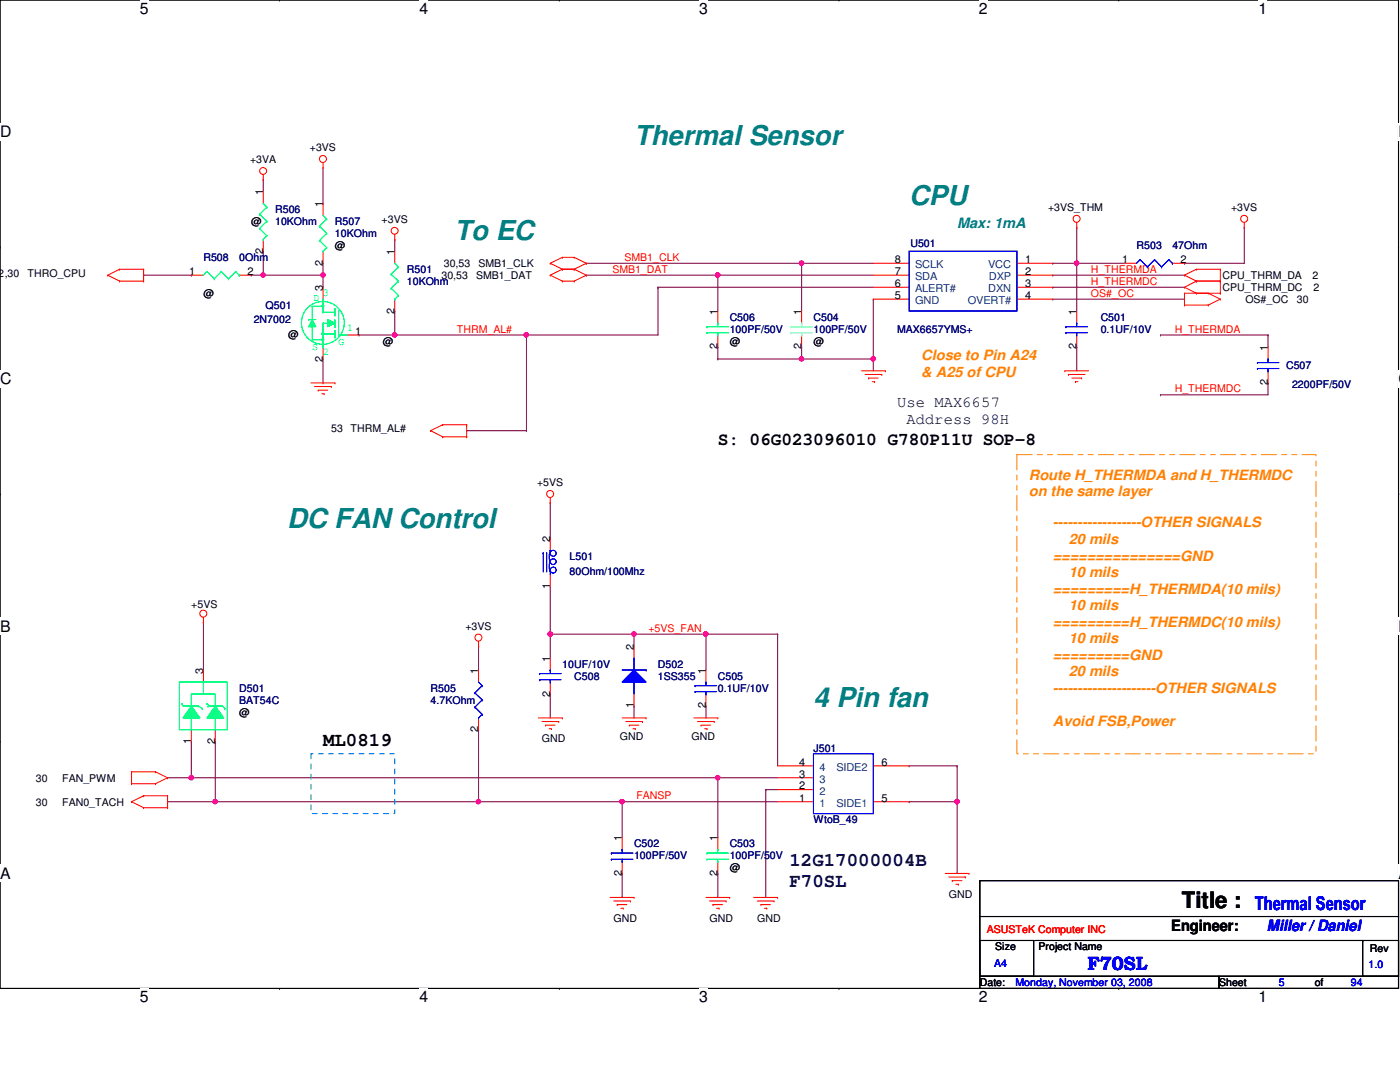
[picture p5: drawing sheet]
<svg xmlns="http://www.w3.org/2000/svg" width="279mm" height="216mm" viewBox="0 0 279 216" stroke-linecap="round" stroke-linejoin="round" font-family="sans-serif">
<path d="M0 0h279.1v197.2h-279.1z" fill="none" stroke="#000" stroke-width=".21"/>
<g fill="#fff">
<path d="M27.9 0h1.7v3.5h-1.7z"/>
<path d="M27.9 197.2h1.7v3.5h-1.7z"/>
</g>
<path d="M55.8 0h.1M55.8 197.2h.1" fill="none" stroke="#000" stroke-width=".21"/>
<g fill="#fff">
<path d="M83.7 0h1.7v3.5h-1.7z"/>
<path d="M83.7 197.2h1.7v3.5h-1.7z"/>
</g>
<path d="M111.6 0h.1M111.6 197.2h.1" fill="none" stroke="#000" stroke-width=".21"/>
<g fill="#fff">
<path d="M139.5 0h1.8v3.5h-1.8z"/>
<path d="M139.5 197.2h1.8v3.5h-1.8z"/>
</g>
<path d="M167.4 0h.1M167.4 197.2h.1" fill="none" stroke="#000" stroke-width=".21"/>
<g fill="#fff">
<path d="M195.3 0h1.8v3.5h-1.8z"/>
<path d="M195.3 197.2h1.8v3.5h-1.8z"/>
</g>
<path d="M223.3 0h.1M223.3 197.2h.1" fill="none" stroke="#000" stroke-width=".21"/>
<g fill="#fff">
<path d="M251.2 0h1.7v3.5h-1.7z"/>
<path d="M251.2 197.2h1.7v3.5h-1.7z"/>
<path d="M0 24.6h2.2v3.5h-2.2z"/>
<path d="M279.1 24.6h.3v3.5h-.3z"/>
<path d="M0 73.9h2.2v3.5h-2.2z"/>
<path d="M279.1 73.9h.3v3.5h-.3z"/>
</g>
<path d="M0 49.3h.1M279.1 49.3h.1" fill="none" stroke="#000" stroke-width=".21"/>
<g fill="#fff">
<path d="M0 123.2h2.1v3.5h-2.1z"/>
<path d="M279.1 123.2h.3v3.5h-.3z"/>
</g>
<path d="M0 98.6h.1M279.1 98.6h.1" fill="none" stroke="#000" stroke-width=".21"/>
<path d="M0 98.6h.1M279.1 98.6h.1" fill="none" stroke="#000" stroke-width=".2"/>
<g fill="#fff">
<path d="M0 172.6h2.1v3.4h-2.1z"/>
<path d="M279.1 172.6h.3v3.4h-.3z"/>
</g>
<path d="M0 147.9h.1M279.1 147.9h.1" fill="none" stroke="#000" stroke-width=".21"/>
<path d="M78.8 47.8h.1M78.8 47.8v2.3M210.1 57.3h.1M210.1 57.3h26.3M78.8 62.1h.1M78.8 62.1v4.7M174.3 71.6h.1M174.3 71.6v2.4M140.9 126.5h.1M140.9 126.5v7.2M140.9 140.9h.1M140.9 140.9v2.4" fill="none" stroke="#800040" stroke-width=".21"/>
<circle cx="174.3" cy="71.6" r=".45" fill="#f0f"/>
<circle cx="174.3" cy="71.6" r=".45" fill="none" stroke="#f0f" stroke-width=".21"/>
<path d="M160 71.6h.1M160 71.6h14.3" fill="none" stroke="#800040" stroke-width=".21"/>
<circle cx="159.9" cy="71.6" r=".45" fill="#f0f"/>
<circle cx="159.9" cy="71.6" r=".45" fill="none" stroke="#f0f" stroke-width=".21"/>
<path d="M52.5 54.9h.1M52.5 54.9h12" fill="none" stroke="#800040" stroke-width=".21"/>
<circle cx="52.5" cy="54.9" r=".45" fill="#f0f"/>
<circle cx="52.5" cy="54.9" r=".45" fill="none" stroke="#f0f" stroke-width=".21"/>
<path d="M160 52.5h.1M160 52.5v9.6M160 52.5h14.3M214.9 69.3h.1M214.9 69.3v4.7" fill="none" stroke="#800040" stroke-width=".21"/>
<circle cx="159.9" cy="52.5" r=".45" fill="#f0f"/>
<circle cx="159.9" cy="52.5" r=".45" fill="none" stroke="#f0f" stroke-width=".21"/>
<path d="M214.9 52.5h.1M214.9 52.5v9.6M236.4 52.5h.1M248.3 45.4h.1M248.3 45.4v7.1h-11.9M143.3 69.3h.1M143.3 69.3v2.3M160 69.3h.1M160 69.3v2.3" fill="none" stroke="#800040" stroke-width=".21"/>
<circle cx="214.9" cy="52.5" r=".45" fill="#f0f"/>
<circle cx="214.9" cy="52.5" r=".45" fill="none" stroke="#f0f" stroke-width=".21"/>
<g fill="none" stroke="#800040" stroke-width=".21">
<path d="M52.5 35.8h.1M52.5 35.8v2.4M52.5 50.1h.1M52.5 50.1v4.8M131.3 57.3h.1M131.3 57.3v9.5M253.1 66.8h.1M253.1 76.4h.1M253.1 66.8v2.5M253.1 76.4v2.4M40.6 124.2h.1M40.6 124.2v9.5"/>
<path d="M126.5 126.5h.1M126.5 126.5v2.4M140.9 126.5h.1M140.9 126.5h14.3M38.2 148h.1M38.2 148v7.2M43 148h.1M43 148v12M126.5 140.9h.1M126.5 140.9v2.4"/>
</g>
<circle cx="140.8" cy="126.5" r=".46" fill="#f0f"/>
<circle cx="140.8" cy="126.5" r=".46" fill="none" stroke="#f0f" stroke-width=".21"/>
<path d="M181.4 152.8h.1M181.4 160h.1M181.4 152.8h9.6M181.4 160h9.6M191 160h.1M191 160v14.3" fill="none" stroke="#800040" stroke-width=".21"/>
<circle cx="191" cy="160" r=".45" fill="#f0f"/>
<circle cx="191" cy="160" r=".45" fill="none" stroke="#f0f" stroke-width=".21"/>
<path d="M143.3 155.2h.1M143.3 155.2h11.9M152.8 157.6h.1M152.8 157.6h2.4M152.8 157.6v21.5" fill="none" stroke="#800040" stroke-width=".21"/>
<circle cx="143.2" cy="155.2" r=".45" fill="#f0f"/>
<circle cx="143.2" cy="155.2" r=".45" fill="none" stroke="#f0f" stroke-width=".21"/>
<path d="M143.3 54.9h.1M143.3 54.9h31M210.1 54.9h.1M210.1 54.9h26.3M155.2 126.5h.1M155.2 126.5v26.3M143.3 155.2h.1M143.3 155.2v11.9M143.3 174.3h.1M143.3 174.3v4.8" fill="none" stroke="#800040" stroke-width=".21"/>
<circle cx="143.2" cy="54.9" r=".45" fill="#f0f"/>
<circle cx="143.2" cy="54.9" r=".45" fill="none" stroke="#f0f" stroke-width=".21"/>
<g fill="none" stroke="#800040" stroke-width=".21">
<path d="M131.3 57.3h.1M131.3 57.3h43M214.9 52.5h.1M214.9 52.5h9.6M95.5 128.9h.1M95.5 128.9v4.8M109.8 126.5h.1M109.8 126.5v4.8M95.5 145.6h.1M95.5 145.6v14.4M124.2 160h.1M124.2 160h31"/>
<path d="M124.2 174.3h.1M124.2 174.3v4.8"/>
</g>
<circle cx="124.1" cy="160" r=".45" fill="#f0f"/>
<circle cx="124.1" cy="160" r=".45" fill="none" stroke="#f0f" stroke-width=".21"/>
<path d="M143.3 54.9h.1M143.3 54.9v7.2M105.1 66.8h.1M105.1 66.8h26.2M231.6 78.8h.1M231.6 66.8h.1M231.6 78.8h21.5M231.6 66.8h21.5M109.8 138.5h.1M109.8 138.5v4.8M124.2 160h.1M124.2 160v7.1" fill="none" stroke="#800040" stroke-width=".21"/>
<circle cx="105" cy="66.8" r=".46" fill="#f0f"/>
<circle cx="105" cy="66.8" r=".46" fill="none" stroke="#f0f" stroke-width=".21"/>
<path d="M126.5 126.5h.1M126.5 126.5h14.4" fill="none" stroke="#800040" stroke-width=".21"/>
<circle cx="126.5" cy="126.5" r=".45" fill="#f0f"/>
<circle cx="126.5" cy="126.5" r=".45" fill="none" stroke="#f0f" stroke-width=".21"/>
<path d="M43 160h.1M43 160h52.5M191 152.8h.1M191 152.8v7.2" fill="none" stroke="#800040" stroke-width=".21"/>
<circle cx="42.9" cy="160" r=".45" fill="#f0f"/>
<circle cx="42.9" cy="160" r=".45" fill="none" stroke="#f0f" stroke-width=".21"/>
<path d="M38.2 155.2h.1M38.2 155.2h105.1" fill="none" stroke="#800040" stroke-width=".21"/>
<circle cx="38.2" cy="155.2" r=".46" fill="#f0f"/>
<circle cx="38.2" cy="155.2" r=".46" fill="none" stroke="#f0f" stroke-width=".21"/>
<path d="M109.8 126.5h.1M109.8 126.5h16.7M33.4 160h.1M33.4 160h9.6M95.5 160h.1M95.5 160h28.7" fill="none" stroke="#800040" stroke-width=".21"/>
<circle cx="95.5" cy="160" r=".45" fill="#f0f"/>
<circle cx="95.5" cy="160" r=".45" fill="none" stroke="#f0f" stroke-width=".21"/>
<g fill="none" stroke="#800040" stroke-width=".21">
<path d="M117 52.5h.1M117 54.9h.1M117 52.5h43M117 54.9h26.3M174.3 59.7h.1M174.3 59.7v11.9M210.1 52.5h.1M210.1 59.7h.1M210.1 59.7h26.3M214.9 45.4h.1M214.9 45.4v7.1h-4.8M78.8 66.8h.1"/>
<path d="M78.8 66.8h26.3M105.1 66.8h.1M105.1 66.8v19.1M143.3 71.6h.1M143.3 71.6h16.7M93.1 85.9h12M105.1 85.9h.1M33.4 155.2h.1M33.4 155.2h4.8"/>
</g>
<circle cx="78.8" cy="66.8" r=".45" fill="#f0f"/>
<circle cx="78.8" cy="66.8" r=".45" fill="none" stroke="#f0f" stroke-width=".21"/>
<path d="M64.5 54.9h.1M64.5 52.5v2.4M64.5 76.4h.1M64.5 71.6v4.8M71.6 66.8h.1M71.6 66.8h7.2" fill="none" stroke="#800040" stroke-width=".21"/>
<circle cx="64.4" cy="54.9" r=".45" fill="#f0f"/>
<circle cx="64.4" cy="54.9" r=".45" fill="none" stroke="#f0f" stroke-width=".21"/>
<path d="M64.5 33.4v7.2M28.7 54.9h9.5M38.2 54.9h.1M50.1 54.9h.1M50.1 54.9h2.4M64.5 40.6h.1M64.5 57.3h.1M64.5 54.9v2.4M109.8 107.4h.1M109.8 100.3v7.1M109.8 117v9.5M109.8 126.5h.1" fill="none" stroke="#800040" stroke-width=".21"/>
<circle cx="109.8" cy="126.5" r=".46" fill="#f0f"/>
<circle cx="109.8" cy="126.5" r=".46" fill="none" stroke="#f0f" stroke-width=".21"/>
<g fill="none" stroke="#f00" stroke-width=".21">
<path d="M52.5 35.8h.1M52.5 34.8v1M52.5 38.2v2.4M64.5 33.4h.1M64.5 32.5v.9M21.5 54.9h.1M21.5 54.9l2.4 1.2M23.9 56.1h.1M23.9 53.7h.1M23.9 56.1h4.8M23.9 53.7h4.8M23.9 53.7l-2.4 1.2"/>
<path d="M28.7 56.1h.1M28.7 53.7h.1M28.7 53.7v2.4M52.5 47.8v2.3M78.8 47.8h.1M78.8 46.8v1M109.8 52.5h.1M109.8 54.9h.1M109.8 52.5l2.4 1.2M109.8 54.9l2.4 1.2M112.2 51.4h.1M112.2 53.7h.1"/>
<path d="M112.2 56.1h.1M112.2 56.1h2.4M112.2 53.7h2.4M112.2 51.4l-2.4 1.1M112.2 51.4h2.4M112.2 53.7l-2.4 1.2M114.6 51.4h.1M114.6 53.7h.1M114.6 56.1h.1M114.6 51.4l2.4 1.1M114.6 53.7l2.4 1.2M117 52.5h.1"/>
<path d="M117 54.9h.1M117 52.5l-2.4 1.2M117 54.9l-2.4 1.2M174.3 52.5h7.1M174.3 54.9h7.1M174.3 57.3h7.1M174.3 59.7h7.1M202.9 52.5h7.2M202.9 54.9h7.2M202.9 57.3h7.2M202.9 59.7h7.2M214.9 45.4h.1"/>
<path d="M214.9 44.4v1M224.5 52.5h2.3M234 52.5h2.4M236.4 57.3h.1M236.4 54.9h.1M236.4 58.5h.1M236.4 57.3l2.4 1.2M236.4 58.5h7.1M236.4 54.9l2.4 1.2M236.4 58.5v2.4M238.8 56.1h.1M238.8 58.5h.1"/>
<path d="M238.8 53.7h.1M238.8 56.1h4.7M238.8 56.1l-2.4 1.2M238.8 53.7h4.7M238.8 53.7l-2.4 1.2M241.1 58.5h.1M241.1 58.5l2.4 1.2M243.5 58.5h.1M243.5 56.1h.1M243.5 53.7h.1M243.5 59.7h.1M243.5 53.7v4.8"/>
<path d="M243.5 59.7l-2.4 1.2M248.3 45.4h.1M248.3 44.4v1M62.1 76.4h4.7M62.8 77.1h3.3M63.5 77.9h.1M63.5 77.9h1.9M64.2 78.6h.5M64.7 78.6h.1M66.1 77.1h.1M66.8 76.4h.1M143.3 62.1v2.4"/>
<path d="M143.3 66.8v2.5M171.9 74h4.8M172.6 74.7h3.4M173.4 75.4h.1M173.4 75.4h1.9M174.1 76.2h.4M174.5 76.2h.1M176 74.7h.1M176.7 74h.1M212.5 74h.1M212.5 74h4.8M213.2 74.7h.1"/>
<path d="M213.2 74.7h3.3M213.9 75.4h2M214.6 76.2h.1M214.6 76.2h.5M214.9 62.1v2.4M214.9 66.8v2.5M215.9 75.4h.1M236.4 60.9h.1M236.4 60.9h4.7M241.1 60.9h.1M253.1 69.3v2.3M253.1 74v2.4"/>
<path d="M85.9 85.9h.1M85.9 85.9l2.4 1.3M88.3 87.2h.1M88.3 84.8h.1M88.3 87.2h4.8M88.3 84.8h4.8M88.3 84.8l-2.4 1.1M93.1 87.2h.1M93.1 84.8h.1M93.1 84.8v2.4M109.8 99.3v1M109.8 100.3h.1"/>
<path d="M109.8 107.4v2.4M109.8 114.6v2.4M40.6 124.2h.1M40.6 123.2v1M95.5 128.9h.1M95.5 128v.9M95.5 133.7v2.4M109.8 131.3v2.4M109.8 136.1v2.4M126.5 128.9v2.4M126.5 138.5v2.4M140.9 133.7v2.4"/>
<path d="M140.9 138.5v2.4M26.2 156.4h.1M26.2 154h.1M26.2 160h.1M26.2 154h4.8M26.2 156.4h4.8M26.2 154v2.4M26.2 160l2.5 1.2M28.7 158.8h.1M28.7 158.8l-2.5 1.2M28.7 158.8h4.7M31 154h.1"/>
<path d="M31 156.4h.1M31 154l2.4 1.2M33.4 155.2h.1M33.4 158.8h.1M33.4 155.2l-2.4 1.2M33.4 158.8v2.4M95.5 143.3v2.3M107.4 143.3h4.8M108.2 144h3.3M108.9 144.7h.1M108.9 144.7h1.9M109.6 145.4h.5"/>
<path d="M110.1 145.4h.1M111.5 144h.1M112.2 143.3h.1M124.2 143.3h4.7M124.9 144h3.3M125.6 144.7h.1M125.6 144.7h1.9M126.3 145.4h.5M126.8 145.4h.1M128.2 144h.1M128.9 143.3h.1M138.5 143.3h4.8"/>
<path d="M139.2 144h3.3M139.9 144.7h.1M139.9 144.7h1.9M140.6 145.4h.5M141.1 145.4h.1M142.5 144h.1M143.3 143.3h.1M155.2 152.8h7.1M155.2 155.2h7.1M155.2 157.6h7.1M155.2 160h7.1M174.3 152.8h7.1"/>
<path d="M174.3 160h7.1M28.7 161.2h.1M28.7 161.2h4.7M33.4 161.2h.1M121.8 179.1h4.7M122.5 179.8h3.3M125.8 179.8h.1M126.5 179.1h.1M140.9 179.1h4.7M141.6 179.8h3.3M143.3 167.1v2.4M143.3 171.9v2.4"/>
<path d="M144.9 179.8h.1M145.6 179.1h.1M150.4 179.1h4.8M151.1 179.8h3.4M154.5 179.8h.1M155.2 179.1h.1M188.6 174.3h4.8M189.4 175h3.3M190 175.7h.1M190 175.7h2M190.8 176.4h.5M191.3 176.4h.1"/>
<path d="M192.7 175h.1M193.4 174.3h.1M123.2 180.5h.1M123.2 180.5h1.9M123.9 181.2h.5M124.4 181.2h.1M142.3 180.5h.1M142.3 180.5h1.9M143 181.2h.5M143.5 181.2h.1M151.8 180.5h.1M151.8 180.5h2"/>
<path d="M152.6 181.2h.4M153 181.2h.1"/>
<circle cx="52.5" cy="34.1" r=".69"/>
<circle cx="64.5" cy="31.7" r=".7"/>
<circle cx="78.8" cy="46.1" r=".69"/>
<circle cx="214.9" cy="43.7" r=".7"/>
<circle cx="248.3" cy="43.7" r=".7"/>
<circle cx="109.8" cy="98.6" r=".7"/>
<circle cx="40.6" cy="122.4" r=".7"/>
<circle cx="95.5" cy="127.2" r=".7"/>
</g>
<path d="M195.5 175.7h83.6v19.1h-83.6zM195.5 187.7h10.8v7.1h-10.8zM195.5 194.8h47.8v2.4h-47.8zM195.5 182.9h83.6M206.5 187.7h65.4M243.3 194.8h35.8v2.4h-35.8zM271.9 187.7h7.2v7.1h-7.2zM271.9 187.7h.1M279.1 182.9h.1" fill="none" stroke="#000" stroke-width=".21"/>
<path d="M202.9 90.7h59.7v59.7h-59.7z" fill="none" stroke="#ff8000" stroke-width=".2" stroke-dasharray="3 1 1 1 1 1"/>
<path d="M62.1 150.4h16.7v11.9h-16.7z" fill="none" stroke="#0080ff" stroke-width=".2" stroke-dasharray="1 1 1 1 1 1 1 1"/>
<g fill="none" stroke="#00ff80" stroke-width=".21">
<path d="M51.8 45.6h.1M51.8 42.8h.1M51.8 45.6l1.5 1.4M51.8 42.8l1.5 1.4M52.5 47.8h.1M52.5 40.6l.8 .7M53.3 47h.1M53.3 41.3h.1M53.3 44.2h.1M53.3 47l-.8 .8M53.3 44.2l-1.5 1.4M53.3 41.3l-1.5 1.5"/>
<path d="M141.1 65.2h.1M141.1 66.4h.1M141.1 65.2h4.3M141.1 66.4h4.3M143.3 64.5h.1M143.3 66.8h.1M143.3 64.5v.7M143.3 66.4v.4M141.1 170.2h.1M141.1 171.4h.1M141.1 170.2h4.3M141.1 171.4h4.3"/>
<path d="M143.3 169.5h.1M143.3 171.9h.1M143.3 169.5v.7M143.3 171.4v.5"/>
</g>
<g fill="none" stroke="#00f" stroke-width=".21">
<path d="M181.4 50.1h21.5v12h-21.5zM227.5 51.8h.1M227.5 51.8l1.5 1.5M227.5 51.8l-.7 .7M229 53.3h.1M230.4 51.8h.1M230.4 51.8l1.4 1.5M230.4 51.8l-1.4 1.5M231.8 53.3h.1M233.3 51.8h.1M233.3 51.8l.7 .7M233.3 51.8l-1.5 1.5"/>
<path d="M234 52.5h.1M212.7 65.2h.1M212.7 66.4h.1M212.7 65.2h4.3M212.7 66.4h4.3M214.9 64.5h.1M214.9 66.8h.1M214.9 64.5v.7M214.9 66.4v.4M251 72.3h.1M251 73.5h.1M251 72.3h4.2"/>
<path d="M251 73.5h4.2M253.1 71.6h.1M253.1 74h.1M253.1 71.6v.7M253.1 73.5v.5M108.4 110.3h.1M108.4 110.3v3.8M109.1 110.3h.1M109.1 110.3v3.8M109.7 112.2l-.1 .8 .1 .9M109.7 110.3l-.1 .8 .1 .9M109.8 113.9h.1"/>
<path d="M109.8 109.8h.1M109.8 109.8v.7M109.8 113.9v.7M94.8 138.3h.1M94.8 138.3l1.4 1.4M95.5 136.1l.7 .7M96.2 136.8h.1M96.2 139.7h.1M96.2 139.7l-1.4 1.4M96.2 136.8l-1.4 1.5M107.7 134.4h.1M107.7 135.6h.1"/>
<path d="M107.7 134.4h4.3M107.7 135.6h4.3M109.8 133.7h.1M109.8 136.1h.1M109.8 133.7v.7M109.8 135.6v.5M138.7 136.8h.1M138.7 138h.1M138.7 136.8h4.3M138.7 138h4.3M140.9 136.1h.1M140.9 138.5h.1"/>
<path d="M140.9 136.1v.7M140.9 138v.5M94.8 141.1h.1M94.8 141.1l1.4 1.4M95.5 143.3h.1M96.2 142.5h.1M96.2 142.5l-.7 .8M162.3 150.4h12v11.9h-12z"/>
<circle cx="110.4" cy="110.4" r=".59"/>
<circle cx="110.4" cy="113.7" r=".59"/>
<circle cx="110.4" cy="112.1" r=".58"/>
</g>
<path d="M126.5 133.7l2.4 2.4h-4.7z" fill="#00f"/>
<path d="M124.2 133.7h4.7M126.5 133.7l2.4 2.4h-4.7zM126.5 136.1h.1M126.5 131.3h.1M126.5 131.3v2.4M126.5 136.1v2.4M128.9 133.7h.1" fill="none" stroke="#00f" stroke-width=".21"/>
<path d="M126.5 133.7l2.4 2.4h-4.7z" fill="#00f"/>
<path d="M124.2 133.7h4.7M126.5 133.7l2.4 2.4h-4.7zM126.5 136.1h.1M126.5 131.3h.1M126.5 131.3v2.4M126.5 136.1v2.4M128.9 133.7h.1" fill="none" stroke="#00f" stroke-width=".21"/>
<path d="M38.2 54.9h2.4M47.8 54.9h2.3M40.6 133.7v2.4M38.2 145.6v2.4M43 145.6v2.4" fill="none" stroke="#f00" stroke-width=".21"/>
<g fill="none" stroke="#00ff80" stroke-width=".21">
<path d="M41.3 54.2h.1M41.3 54.2l1.5 1.4M41.3 54.2l-.7 .7M42.8 55.6h.1M44.2 54.2h.1M44.2 54.2l1.4 1.4M44.2 54.2l-1.4 1.4M45.6 55.6h.1M47 54.2h.1M47 54.2l.8 .7M47 54.2l-1.4 1.4M47.8 54.9h.1"/>
<path d="M41.5 140.9h.1M41.5 140.9h2.9M43 143.3h.1M43 143.3v2.3"/>
</g>
<path d="M43 140.9l1.7 2.4h-3.4z" fill-rule="evenodd" fill="#00ff80"/>
<path d="M43 140.9l1.7 2.4h-3.4z" fill="none" stroke="#00ff80" stroke-width=".21"/>
<path d="M38.2 140.9l1.7 2.4h-3.4z" fill-rule="evenodd" fill="#00ff80"/>
<g fill="none" stroke="#00ff80" stroke-width=".21">
<path d="M35.8 136.1h9.6v9.5h-9.6zM40.6 136.1h.1M40.6 136.1v2.4M36.3 140.4h.1M36.3 140.4l.2 .5h3.1M38.2 140.9l1.7 2.4h-3.4zM38.2 143.3h.1M38.2 140.9v-2.4h4.8v2.4M38.2 143.3v2.3M39.6 140.9h.1M39.6 140.9l.7 .5M40.3 141.4h.1"/>
<path d="M41.3 140.4h.1M41.3 140.4l.5 .5M41.5 140.9h.1M41.5 140.9h2.9l.5 .5M43 143.3h.1M43 143.3v2.3M44.9 141.4h.1"/>
</g>
<path d="M43 140.9l1.7 2.4h-3.4z" fill-rule="evenodd" fill="#00ff80"/>
<path d="M43 140.9l1.7 2.4h-3.4z" fill="none" stroke="#00ff80" stroke-width=".21"/>
<path d="M38.2 140.9l1.7 2.4h-3.4z" fill-rule="evenodd" fill="#00ff80"/>
<g fill="none" stroke="#00ff80" stroke-width=".21">
<path d="M63.8 48h.1M63.8 45.1h.1M63.8 48l1.4 1.4M63.8 45.1l1.4 1.5M64.5 50.1h.1M64.5 59.7h.1M64.5 43l.7 .7M64.5 59.7v2.6M65.2 49.4h.1M65.2 43.7h.1M65.2 46.6h.1M65.2 49.4l-.7 .7"/>
<path d="M65.2 46.6l-1.4 1.4M65.2 43.7l-1.4 1.4M78.1 57.5h.1M78.1 54.7h.1M78.1 57.5l1.4 1.5M78.1 54.7l1.4 1.4M78.8 59.7h.1M78.8 52.5l.7 .8M79.5 59h.1M79.5 53.3h.1M79.5 56.1h.1M79.5 59l-.7 .7"/>
<path d="M79.5 56.1l-1.4 1.4M79.5 53.3l-1.4 1.4M61.6 63.8h.1M61.6 63.8h1.4M62.3 61.1h.1M62.3 67.8h.1M62.3 61.1h2.2M62.3 61.1v6.7M62.3 67.8h2.2M64.5 62.3h.1M64.5 66.6h.1M64.5 69.3h.1"/>
<path d="M64.5 64.5h.1M64.5 67.8h.1M64.5 62.3h2.3M64.5 64.5v4.8M64.5 66.6h2.3M64.5 64.5h2.3M66.8 65.2h.1M66.8 61.6h.1M66.8 67.3h.1M66.8 61.6v1.4M66.8 63.8v1.4M66.8 65.9v1.4"/>
<path d="M67.6 66.8h.1M67.6 62.1h.1M67.6 66.8h1.7M67.6 62.1v4.7M35.8 136.1h9.6v9.5h-9.6zM40.6 136.1h.1M40.6 136.1v2.4M36.3 140.4h.1M36.3 140.4l.2 .5h3.1M38.2 140.9l1.7 2.4h-3.4zM38.2 143.3h.1M38.2 140.9v-2.4h4.8v2.4"/>
<path d="M38.2 143.3v2.3M39.6 140.9h.1M39.6 140.9l.7 .5M40.3 141.4h.1M41.3 140.4h.1M41.3 140.4l.5 .5M44.4 140.9l.5 .5M44.9 141.4h.1"/>
<circle cx="64.4" cy="64.4" r="4.3"/>
</g>
<path d="M64.5 40.6v2.4M64.5 50.1v2.4M64.5 57.3v2.4M78.8 50.1v2.4M78.8 59.7v2.4M64.5 69.3v2.3M69.3 66.8h2.3M160 62.1v2.4M160 66.8v2.5M124.2 167.1v2.4M124.2 171.9v2.4" fill="none" stroke="#f00" stroke-width=".21"/>
<path d="M122 170.2h.1M122 171.4h.1M122 170.2h4.3M122 171.4h4.3M124.2 169.5h.1M124.2 171.9h.1M124.2 169.5v.7M124.2 171.4v.5" fill="none" stroke="#00f" stroke-width=".21"/>
<path d="M157.8 65.2h.1M157.8 66.4h.1M157.8 65.2h4.3M157.8 66.4h4.3M160 64.5h.1M160 66.8h.1M160 64.5v.7M160 66.4v.4" fill="none" stroke="#80ff80" stroke-width=".21"/>
<path d="M64.3 60.9h.3v.3h-.3z" fill-rule="evenodd" fill="#00ff80"/>
<path d="M64.3 60.9h.3v.3h-.3z" fill="none" stroke="#00ff80" stroke-width=".21"/>
<path d="M64.3 66.4h.3v.3h-.3z" fill-rule="evenodd" fill="#00ff80"/>
<path d="M64.3 66.4h.3v.3h-.3z" fill="none" stroke="#00ff80" stroke-width=".21"/>
<path d="M64.3 67.6h.3v.3h-.3z" fill-rule="evenodd" fill="#00ff80"/>
<path d="M64.3 67.6h.3v.3h-.3z" fill="none" stroke="#00ff80" stroke-width=".21"/>
<path d="M62.3 63.8l.7 1.4h-1.4z" fill-rule="evenodd" fill="#00ff80"/>
<path d="M62.3 63.8l.7 1.4h-1.4z" fill="none" stroke="#00ff80" stroke-width=".21"/>
<path d="M65.4 63.8l1.4 .7-1.4 .7z" fill-rule="evenodd" fill="#00ff80"/>
<g fill="none" stroke="#00ff80" stroke-width=".21">
<path d="M64.5 59.7h.1M64.5 59.7v2.6M61.6 63.8h.1M61.6 63.8h1.4M62.3 61.1h.1M62.3 67.8h.1M62.3 61.1h2.2M62.3 61.1v6.7M62.3 67.8h2.2M64.5 62.3h.1M64.5 66.6h.1M64.5 69.3h.1"/>
<path d="M64.5 64.5h.1M64.5 67.8h.1M64.5 62.3h2.3M64.5 64.5v4.8M64.5 66.6h2.3M64.5 64.5h2.3M65.4 63.8l1.4 .7-1.4 .7zM66.8 65.2h.1M66.8 61.6h.1M66.8 67.3h.1M66.8 61.6v1.4M66.8 63.8v1.4"/>
<path d="M66.8 65.9v1.4M67.6 66.8h.1M67.6 62.1h.1M67.6 66.8h1.7M67.6 62.1v4.7"/>
<circle cx="64.4" cy="64.4" r="4.3"/>
</g>
<path d="M64.3 60.9h.3v.3h-.3z" fill-rule="evenodd" fill="#00ff80"/>
<path d="M64.3 60.9h.3v.3h-.3z" fill="none" stroke="#00ff80" stroke-width=".21"/>
<path d="M64.3 66.4h.3v.3h-.3z" fill-rule="evenodd" fill="#00ff80"/>
<path d="M64.3 66.4h.3v.3h-.3z" fill="none" stroke="#00ff80" stroke-width=".21"/>
<path d="M64.3 67.6h.3v.3h-.3z" fill-rule="evenodd" fill="#00ff80"/>
<path d="M64.3 67.6h.3v.3h-.3z" fill="none" stroke="#00ff80" stroke-width=".21"/>
<path d="M62.3 63.8l.7 1.4h-1.4z" fill-rule="evenodd" fill="#00ff80"/>
<path d="M62.3 63.8l.7 1.4h-1.4z" fill="none" stroke="#00ff80" stroke-width=".21"/>
<path d="M65.4 63.8l1.4 .7-1.4 .7z" fill-rule="evenodd" fill="#00ff80"/>
<path d="M65.4 63.8l1.4 .7-1.4 .7z" fill="none" stroke="#00ff80" stroke-width=".21"/>
<circle cx="174.3" cy="71.6" r=".45" fill="#f0f"/>
<circle cx="174.3" cy="71.6" r=".45" fill="none" stroke="#f0f" stroke-width=".21"/>
<circle cx="159.9" cy="71.6" r=".45" fill="#f0f"/>
<circle cx="159.9" cy="71.6" r=".45" fill="none" stroke="#f0f" stroke-width=".21"/>
<circle cx="52.5" cy="54.9" r=".45" fill="#f0f"/>
<circle cx="52.5" cy="54.9" r=".45" fill="none" stroke="#f0f" stroke-width=".21"/>
<circle cx="159.9" cy="52.5" r=".45" fill="#f0f"/>
<circle cx="159.9" cy="52.5" r=".45" fill="none" stroke="#f0f" stroke-width=".21"/>
<circle cx="214.9" cy="52.5" r=".45" fill="#f0f"/>
<circle cx="214.9" cy="52.5" r=".45" fill="none" stroke="#f0f" stroke-width=".21"/>
<circle cx="140.8" cy="126.5" r=".46" fill="#f0f"/>
<circle cx="140.8" cy="126.5" r=".46" fill="none" stroke="#f0f" stroke-width=".21"/>
<circle cx="191" cy="160" r=".45" fill="#f0f"/>
<circle cx="191" cy="160" r=".45" fill="none" stroke="#f0f" stroke-width=".21"/>
<circle cx="143.2" cy="155.2" r=".45" fill="#f0f"/>
<circle cx="143.2" cy="155.2" r=".45" fill="none" stroke="#f0f" stroke-width=".21"/>
<circle cx="143.2" cy="54.9" r=".45" fill="#f0f"/>
<circle cx="143.2" cy="54.9" r=".45" fill="none" stroke="#f0f" stroke-width=".21"/>
<circle cx="124.1" cy="160" r=".45" fill="#f0f"/>
<circle cx="124.1" cy="160" r=".45" fill="none" stroke="#f0f" stroke-width=".21"/>
<circle cx="105" cy="66.8" r=".46" fill="#f0f"/>
<circle cx="105" cy="66.8" r=".46" fill="none" stroke="#f0f" stroke-width=".21"/>
<circle cx="126.5" cy="126.5" r=".45" fill="#f0f"/>
<circle cx="126.5" cy="126.5" r=".45" fill="none" stroke="#f0f" stroke-width=".21"/>
<circle cx="42.9" cy="160" r=".45" fill="#f0f"/>
<circle cx="42.9" cy="160" r=".45" fill="none" stroke="#f0f" stroke-width=".21"/>
<circle cx="38.2" cy="155.2" r=".46" fill="#f0f"/>
<circle cx="38.2" cy="155.2" r=".46" fill="none" stroke="#f0f" stroke-width=".21"/>
<circle cx="95.5" cy="160" r=".45" fill="#f0f"/>
<circle cx="95.5" cy="160" r=".45" fill="none" stroke="#f0f" stroke-width=".21"/>
<circle cx="78.8" cy="66.8" r=".45" fill="#f0f"/>
<circle cx="78.8" cy="66.8" r=".45" fill="none" stroke="#f0f" stroke-width=".21"/>
<circle cx="64.4" cy="54.9" r=".45" fill="#f0f"/>
<circle cx="64.4" cy="54.9" r=".45" fill="none" stroke="#f0f" stroke-width=".21"/>
<circle cx="109.8" cy="126.5" r=".46" fill="#f0f"/>
<circle cx="109.8" cy="126.5" r=".46" fill="none" stroke="#f0f" stroke-width=".21"/>
<g font-size="5.5" fill="#008080">
<text x="126.5" y="28.9">Thermal Sensor</text>
<text x="181.4" y="40.8">CPU</text>
<text x="90.7" y="48">To EC</text>
<text x="57.3" y="105.3">DC FAN Control</text>
<text x="162.3" y="141.1">4 Pin fan</text>
</g>
<text font-size="4.5" x="235.9" y="181.1">Title :</text>
<text font-size="3.8" x="64.5" y="148.8">ML0819</text>
<g font-size="3.8" fill="#000040">
<text x="157.6" y="172.7">12G17000004B</text>
<text x="157.6" y="177.1">F70SL</text>
</g>
<g font-size="3.8" fill="#00f">
<text x="250.4" y="181.7">Thermal Sensor</text>
<text x="217" y="193.6">F70SL</text>
</g>
<text font-size="3.6" x="143.3" y="88.9">S: 06G023096010 G780P11U SOP-8</text>
<g font-size="3.1">
<text x="27.9" y="2.8">5</text>
<text x="83.7" y="2.8">4</text>
<text x="139.5" y="2.8">3</text>
<text x="195.3" y="2.8">2</text>
<text x="251.2" y="2.8">1</text>
<text x="0" y="27.4">D</text>
<text x="279.1" y="27.4">D</text>
<text x="0" y="76.7">C</text>
<text x="279.1" y="76.7">C</text>
<text x="179.1" y="81.2">Use MAX6657</text>
<text x="180.9" y="84.5">Address 98H</text>
<text x="0" y="126">B</text>
<text x="279.1" y="126">B</text>
<text x="0" y="175.3">A</text>
<text x="279.1" y="175.3">A</text>
<text x="233.8" y="185.8">Engineer:</text>
<text x="27.9" y="200">5</text>
<text x="83.7" y="200">4</text>
<text x="139.5" y="200">3</text>
<text x="195.3" y="200">2</text>
<text x="251.2" y="200">1</text>
</g>
<text font-size="3.1" fill="#00f" x="252.9" y="185.7">Miller / Daniel</text>
<text font-size="2.8" fill="#008080" x="191" y="45.6">Max: 1mA</text>
<g font-size="2.8" fill="#ff8000">
<text x="183.9" y="71.8">Close to Pin A24</text>
<text x="183.9" y="75.1">&amp; A25 of CPU</text>
<text x="205.3" y="95.7">Route H_THERMDA and H_THERMDC</text>
<text x="205.3" y="99">on the same layer</text>
<text x="210.1" y="105.2">------------------OTHER SIGNALS</text>
<text x="210.1" y="111.8">===============GND</text>
<text x="213.3" y="108.5">20 mils</text>
<text x="210.1" y="118.4">=========H_THERMDA(10 mils)</text>
<text x="213.3" y="115.1">10 mils</text>
<text x="210.1" y="125.1">=========H_THERMDC(10 mils)</text>
<text x="213.3" y="121.8">10 mils</text>
<text x="210.1" y="131.7">=========GND</text>
<text x="213.3" y="128.4">10 mils</text>
<text x="213.3" y="135">20 mils</text>
<text x="210.1" y="138.3">---------------------OTHER SIGNALS</text>
<text x="210.1" y="144.9">Avoid FSB,Power</text>
</g>
<g font-size="2.2">
<text x="52.5" y="38.9" transform="rotate(-90 52.5 38.9)">1</text>
<text x="64.4" y="41.3" transform="rotate(-90 64.4 41.3)">1</text>
<text x="52.5" y="50.6" transform="rotate(-90 52.5 50.6)">2</text>
<text x="64.4" y="53" transform="rotate(-90 64.4 53)">2</text>
<text x="78.7" y="50.9" transform="rotate(-90 78.7 50.9)">1</text>
<text x="178.6" y="52.5">8</text>
<text x="204.6" y="52.5">1</text>
<text x="224" y="52.5">1</text>
<text x="235.6" y="52.5">2</text>
<text x="37.8" y="54.9">1</text>
<text x="49.4" y="54.9">2</text>
<text x="64.4" y="58" transform="rotate(-90 64.4 58)">3</text>
<text x="178.6" y="54.9">7</text>
<text x="178.6" y="57.3">6</text>
<text x="178.6" y="59.6">5</text>
<text x="204.6" y="59.6">4</text>
<text x="204.6" y="54.9">2</text>
<text x="204.6" y="57.3">3</text>
<text x="78.7" y="62.6" transform="rotate(-90 78.7 62.6)">2</text>
<text x="143.2" y="62.8" transform="rotate(-90 143.2 62.8)">1</text>
<text x="159.9" y="62.8" transform="rotate(-90 159.9 62.8)">1</text>
<text x="214.8" y="62.8" transform="rotate(-90 214.8 62.8)">1</text>
<text x="70.9" y="66.8">1</text>
<text x="143.2" y="69.7" transform="rotate(-90 143.2 69.7)">2</text>
<text x="159.9" y="69.7" transform="rotate(-90 159.9 69.7)">2</text>
<text x="214.8" y="69.7" transform="rotate(-90 214.8 69.7)">2</text>
<text x="253" y="70" transform="rotate(-90 253 70)">1</text>
<text x="64.4" y="72.1" transform="rotate(-90 64.4 72.1)">2</text>
<text x="253" y="76.9" transform="rotate(-90 253 76.9)">2</text>
<text x="109.8" y="108.2" transform="rotate(-90 109.8 108.2)">2</text>
<text x="109.8" y="117.5" transform="rotate(-90 109.8 117.5)">1</text>
<text x="126.5" y="129.7" transform="rotate(-90 126.5 129.7)">2</text>
<text x="40.6" y="134.5" transform="rotate(-90 40.6 134.5)">3</text>
<text x="95.5" y="134.5" transform="rotate(-90 95.5 134.5)">1</text>
<text x="109.8" y="132" transform="rotate(-90 109.8 132)">1</text>
<text x="140.8" y="134.5" transform="rotate(-90 140.8 134.5)">1</text>
<text x="109.8" y="139" transform="rotate(-90 109.8 139)">2</text>
<text x="126.5" y="141.4" transform="rotate(-90 126.5 141.4)">1</text>
<text x="140.8" y="141.4" transform="rotate(-90 140.8 141.4)">2</text>
<text x="38.1" y="148.5" transform="rotate(-90 38.1 148.5)">1</text>
<text x="42.9" y="148.5" transform="rotate(-90 42.9 148.5)">2</text>
<text x="95.5" y="146.1" transform="rotate(-90 95.5 146.1)">2</text>
<text x="159.5" y="152.8">4</text>
<text x="159.5" y="155.2">3</text>
<text x="175.9" y="152.8">6</text>
<text x="159.5" y="157.5">2</text>
<text x="159.5" y="159.9">1</text>
<text x="175.9" y="159.9">5</text>
<text x="124.1" y="167.9" transform="rotate(-90 124.1 167.9)">1</text>
<text x="143.2" y="167.9" transform="rotate(-90 143.2 167.9)">1</text>
<text x="124.1" y="174.8" transform="rotate(-90 124.1 174.8)">2</text>
<text x="143.2" y="174.8" transform="rotate(-90 143.2 174.8)">2</text>
</g>
<g font-size="2.2" fill="#004080">
<text x="182.6" y="53.6">SCLK</text>
<text x="197.2" y="53.6">VCC</text>
<text x="182.6" y="55.9">SDA</text>
<text x="182.6" y="58.3">ALERT#</text>
<text x="197.2" y="58.3">DXN</text>
<text x="197.4" y="55.9">DXP</text>
<text x="182.6" y="60.7">GND</text>
<text x="193.1" y="60.7">OVERT#</text>
<text x="163.5" y="153.8">4</text>
<text x="166.9" y="153.8">SIDE2</text>
<text x="163.5" y="156.2">3</text>
<text x="163.5" y="158.6">2</text>
<text x="163.5" y="161">1</text>
<text x="166.9" y="161">SIDE1</text>
</g>
<g font-size="2.1">
<text x="49.9" y="32.5">+3VA</text>
<text x="61.8" y="30.1">+3VS</text>
<text x="50.1" y="44.9">@</text>
<text x="76.2" y="44.4">+3VS</text>
<text x="209.2" y="42.1">+3VS_THM</text>
<text x="245.7" y="42.1">+3VS</text>
<text x="66.8" y="49.7">@</text>
<text x="88.6" y="53.3">30,53</text>
<text x="95.5" y="53.3">SMB1_CLK</text>
<text x="-.3" y="55.2">2,30</text>
<text x="5.5" y="55.2">THRO_CPU</text>
<text x="40.6" y="59.3">@</text>
<text x="88.1" y="55.7">30,53</text>
<text x="95" y="55.7">SMB1_DAT</text>
<text x="244" y="58">CPU_THRM_DC</text>
<text x="244" y="55.7">CPU_THRM_DA</text>
<text x="261.9" y="55.7">2</text>
<text x="262.2" y="58">2</text>
<text x="248.5" y="60.5">OS#_OC</text>
<text x="258.8" y="60.5">30</text>
<text x="57.5" y="67.4">@</text>
<text x="76.4" y="68.8">@</text>
<text x="145.6" y="68.8">@</text>
<text x="162.3" y="68.8">@</text>
<text x="66.1" y="86.2">53</text>
<text x="70" y="86.2">THRM_AL#</text>
<text x="107.2" y="97">+5VS</text>
<text x="38.2" y="121.3">+5VS</text>
<text x="92.9" y="125.6">+3VS</text>
<text x="47.8" y="142.8">@</text>
<text x="108.2" y="148.1">GND</text>
<text x="123.7" y="147.6">GND</text>
<text x="138" y="147.6">GND</text>
<text x="7.2" y="156">30</text>
<text x="12.4" y="156">FAN_PWM</text>
<text x="7.2" y="160.7">30</text>
<text x="12.4" y="160.7">FAN0_TACH</text>
<text x="145.6" y="173.9">@</text>
<text x="189.4" y="179.1">GND</text>
<text x="122.5" y="183.9">GND</text>
<text x="141.6" y="183.9">GND</text>
<text x="151.1" y="183.9">GND</text>
<text x="198.6" y="189.6">Size</text>
<text x="207.3" y="189.6">Project Name</text>
<text x="273.4" y="189.9">Rev</text>
<text x="195.5" y="196.8">Date:</text>
<text x="243.3" y="196.8">Sheet</text>
<text x="262.4" y="196.8">of</text>
</g>
<g font-size="2.1" fill="#000080">
<text x="54.9" y="42.5">R506</text>
<text x="54.9" y="44.9">10KOhm</text>
<text x="66.8" y="44.9">R507</text>
<text x="66.8" y="47.3">10KOhm</text>
<text x="40.6" y="52.1">R508</text>
<text x="47.8" y="52.1">0Ohm</text>
<text x="181.7" y="49.2">U501</text>
<text x="226.8" y="49.7">R503</text>
<text x="234" y="49.7">47Ohm</text>
<text x="81.2" y="54.5">R501</text>
<text x="81.2" y="56.9">10KOhm</text>
<text x="50.6" y="64.5">2N7002</text>
<text x="53" y="61.6">Q501</text>
<text x="145.6" y="64">C506</text>
<text x="162.3" y="64">C504</text>
<text x="219.7" y="64">C501</text>
<text x="145.6" y="66.4">100PF/50V</text>
<text x="162.3" y="66.4">100PF/50V</text>
<text x="179.1" y="66.4">MAX6657YMS+</text>
<text x="219.7" y="66.4">0.1UF/10V</text>
<text x="256.7" y="73.6">C507</text>
<text x="257.9" y="77.4">2200PF/50V</text>
<text x="113.7" y="111.8">L501</text>
<text x="113.7" y="114.6">80Ohm/100Mhz</text>
<text x="112.2" y="133.3">10UF/10V</text>
<text x="114.6" y="135.6">C508</text>
<text x="131.3" y="133.3">D502</text>
<text x="131.3" y="135.6">1SS355</text>
<text x="143.3" y="135.6">C505</text>
<text x="47.8" y="138">D501</text>
<text x="47.8" y="140.4">BAT54C</text>
<text x="85.9" y="138">R505</text>
<text x="85.9" y="140.4">4.7KOhm</text>
<text x="143.3" y="138">0.1UF/10V</text>
<text x="162.3" y="150">J501</text>
<text x="162.3" y="164.3">WtoB_49</text>
<text x="126.5" y="169.1">C502</text>
<text x="126.5" y="171.4">100PF/50V</text>
<text x="145.6" y="169.1">C503</text>
<text x="145.6" y="171.4">100PF/50V</text>
</g>
<g font-size="2.1" fill="#f00">
<text x="124.6" y="52.1">SMB1_CLK</text>
<text x="122.2" y="54.4">SMB1_DAT</text>
<text x="217.7" y="56.9">H_THERMDC</text>
<text x="217.7" y="54.4">H_THERMDA</text>
<text x="217.7" y="59.2">OS#_OC</text>
<text x="91.2" y="66.4">THRM_AL#</text>
<text x="234.4" y="66.4">H_THERMDA</text>
<text x="234.4" y="78.3">H_THERMDC</text>
<text x="129.4" y="126.1">+5VS_FAN</text>
<text x="127" y="159.5">FANSP</text>
<text x="197" y="186.3">ASUSTeK Computer INC</text>
</g>
<g font-size="2.1" fill="#00ff80">
<text x="64.5" y="59">3</text>
<text x="62.6" y="60.2">D</text>
<text x="62.3" y="69.9">S</text>
<text x="64.5" y="70.9">2</text>
<text x="67.6" y="68.7">G</text>
<text x="69.3" y="66.1">1</text>
</g>
<g font-size="2.1" fill="#00f">
<text x="198.4" y="193">A4</text>
<text x="202.7" y="196.8">Monday, November 03, 2008</text>
<text x="255.2" y="196.8">5</text>
<text x="269.6" y="196.8">94</text>
<text x="273.1" y="193.2">1.0</text>
</g>
</svg>
